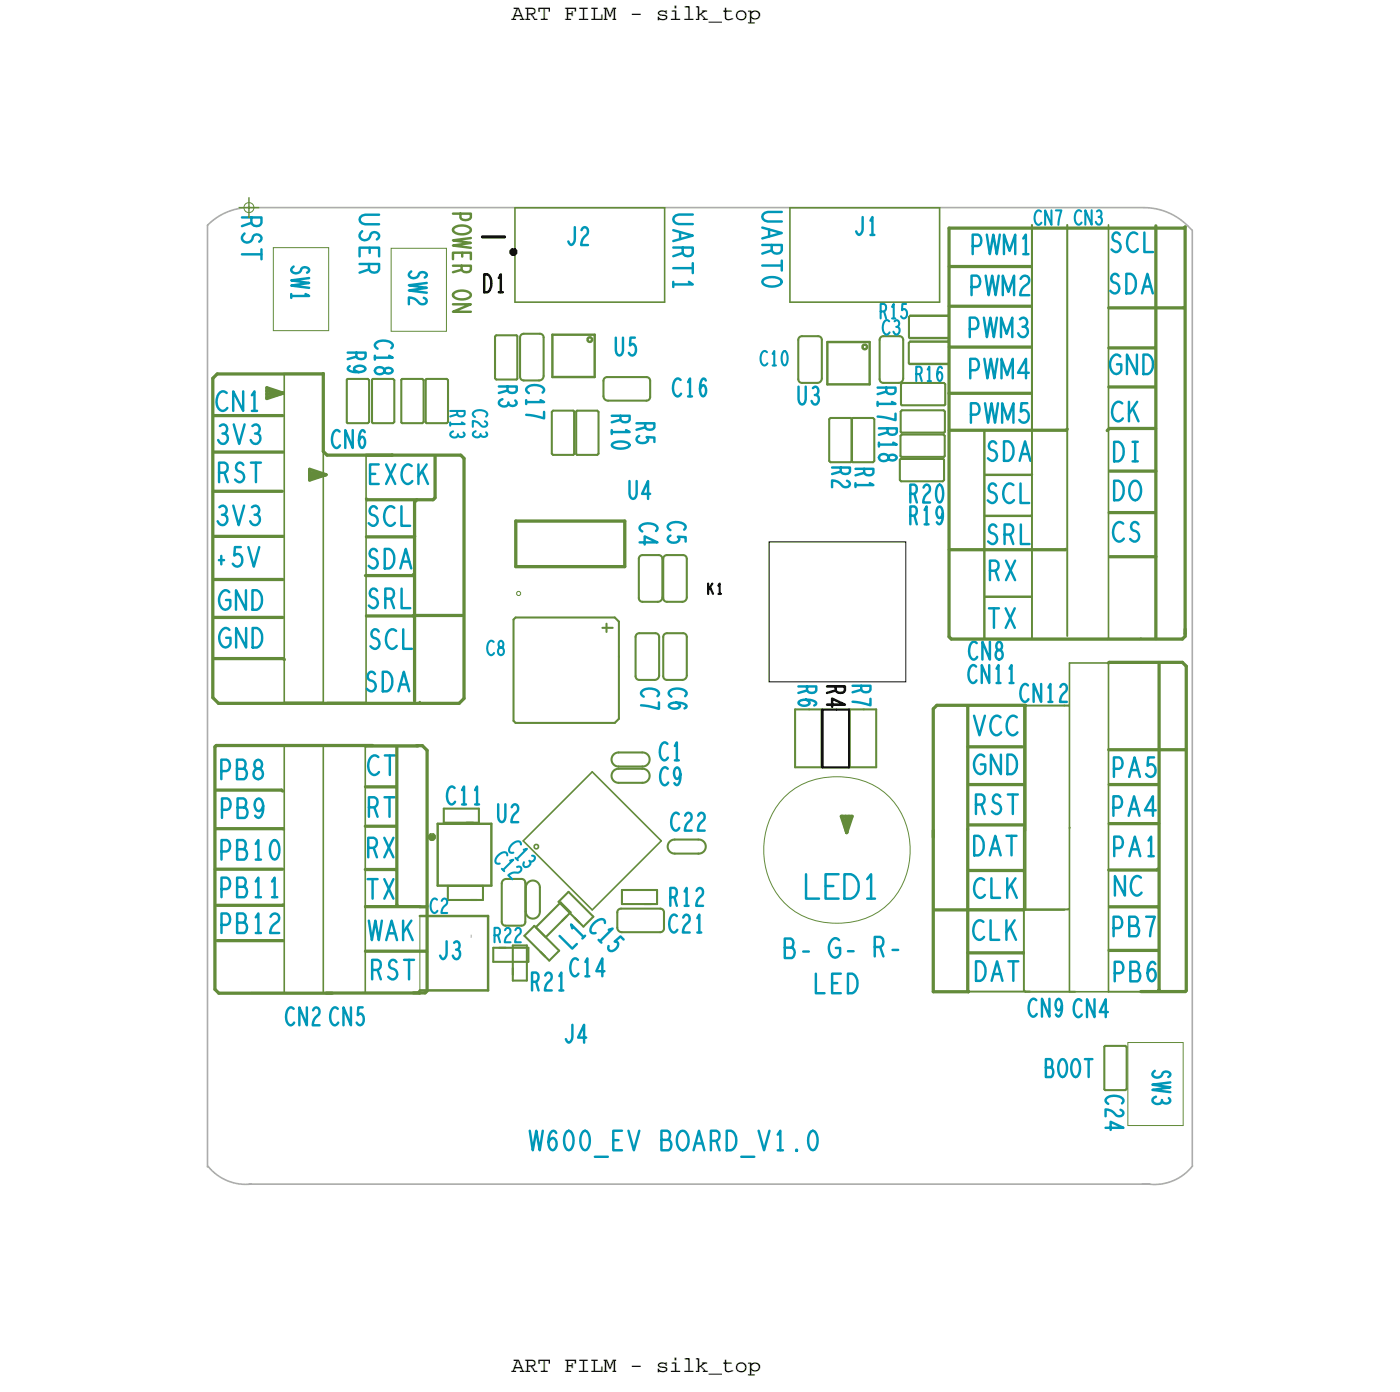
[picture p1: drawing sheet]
<svg xmlns="http://www.w3.org/2000/svg" width="86mm" height="86mm" viewBox="0 0 86 86" stroke-linecap="round" stroke-linejoin="round" font-family="sans-serif">
<!-- layer: Board Outline -->
<g fill="none" stroke="#acacac" stroke-width=".1">
<path d="M12.8 13.8h.1M12.8 13.8v57.9zM15.3 12.8h55zM15.4 12.7a3.7 3.7 0 0 0-2.6 1.1M70.3 12.8a3.8 3.8 0 0 1 2.7 1.1M73 13.9l.3 .3zM73.3 14.2v57.5zM12.7 71.7h.1M12.8 71.6a2.98 2.98 0 0 0 2.7 1.2M15.3 72.8h55zM70.2 72.8h.4zM70.3 72.8h.4z"/>
<path d="M73.3 71.6a2.98 2.98 0 0 1-2.7 1.2"/>
</g>
<path d="M29 57.4v.2z" fill="none" stroke="#acacac" stroke-width=".06"/>
<!-- layer: Components -->
<g fill="none" stroke="#638b3a" stroke-width=".15">
<path d="M33.9 20.6h2.6zM33.9 20.6v2.6zM34 23.2h2.6zM36.1 20.8l.1-.1 .2 .1v.1l-.2 .1-.1-.1zM36.6 20.6v2.6zM50.9 23.6h2.5zM50.9 21h2.5zM50.9 21v2.6zM53 21.2h.1h.2v.2l-.2 .1-.1-.1zM53.4 21v2.6zM25.8 56.3h4.2zM26.9 50.6h3.3z"/>
<path d="M26.9 54.4h3.3zM26.9 50.6v3.8zM30 56.3v4.6zM30.2 50.6v3.8zM25.8 60.9h4.2z"/>
</g>
<g fill="none" stroke="#638b3a" stroke-width=".2">
<path d="M16.4 24.5l1-.3zM16.4 24l1 .2zM16.4 24.2h1zM16.4 24.4l1-.2zM16.4 23.8l1 .4zM16.4 23.8v.7zM19 29l1 .2zM19 29.2h1zM19 29.5l1-.3zM19 29.4l1-.2zM19 28.8l1 .4zM19 28.8v.7z"/>
<path d="M31.7 34.8h6.7zM31.7 32v2.8zM31.7 32h6.7zM38.4 32v2.8zM51.7 50.2h.7zM51.7 50.2l.3 1zM51.8 50.2l.2 1zM52 50.2v1zM52.2 50.2l-.2 1zM52.4 50.2l-.4 1z"/>
</g>
<path d="M16.8 15.2h3.4v5.1h-3.4zM24 15.3h3.4v5.1h-3.4zM31.8 36.4l.1-.1 .1 .1v.1l-.1 .1-.1-.1zM25.8 56.3h4.2v4.6h-4.2zM48.4 48.8a4.6 4.6 0 0 1 7.2 1.6 4.5 4.5 0 0 1-.7 4.8 4.5 4.5 0 0 1-4.7 1.4 4.6 4.6 0 0 1-2.4-7.1zM69.3 64.1h3.4v5.1h-3.4z" fill="none" stroke="#638b3a" stroke-width=".06"/>
<path d="M26.4 51.4l.2-.1 .1 .1v.1l-.1 .1-.2-.1z" fill="none" stroke="#638b3a" stroke-width=".25"/>
<g fill="none" stroke="#638b3a" stroke-width=".1">
<path d="M31.6 12.8h9.3zM31.7 18.6h9.2zM31.7 12.8v5.8zM40.9 12.8v5.8zM48.5 12.8h9.3zM48.6 18.6h9.2zM48.6 12.8v5.8zM57.8 12.8v5.8zM68.1 13.8v25.4zM17.5 23v20.2zM17.5 23h2.4zM19.9 23v20.2z"/>
<path d="M20.1 28h2.4zM22.5 28v15.2zM17.5 45.8h2.4zM17.5 45.8v15.2zM17.5 43.2h2.4zM19.9 45.8v15.2zM20.1 45.8h2.3zM20.1 43.2h2.4zM22.5 45.8v15.2zM32.2 51.7l4.2-4.3zM32.2 51.7l4.2 4.2zM32.8 52l.2-.1 .1 .1v.1l-.1 .1-.2-.1z"/>
<path d="M36.4 47.4l4.2 4.3zM40.6 51.7l-4.2 4.2zM65.7 40.7v20.2zM65.7 40.7h2.4zM68.1 40.7v20.2zM17.5 61h2.4zM20.1 61h2.4zM65.7 60.9h2.4z"/>
</g>
<g fill="none" stroke="#638b3a" stroke-width=".13">
<path d="M55.9 19.5v1.2zM55.9 19.4v.1zM65.6 13.8v12.6zM21.3 25.9l.1 .1zM21.3 23.3h.1zM21.3 23.3v2.6zM21.4 23.3h1.2zM21.4 26h1.2zM22.6 26l.1-.1zM22.6 23.3l.1 .1zM22.7 23.4v2.5zM22.9 25.9v.1z"/>
<path d="M22.9 23.3h.1M22.9 23.3v2.6zM22.9 23.3h1.3zM22.9 26h1.3zM24.2 26v-.1zM24.2 23.3v.1zM24.2 23.4v2.5zM24.7 25.9v.1zM24.7 23.3h.1M24.7 23.3v2.6zM24.7 23.3h1.3zM24.7 26h1.3z"/>
<path d="M26 26v-.1zM26 23.3v.1zM26 23.4v2.5zM26.2 23.3h.1M26.2 23.3v2.6zM26.2 25.9v.1zM26.2 23.3h1.3zM26.2 26h1.3zM27.5 23.3v.1zM27.5 23.4v2.5zM30.4 23.2l.1 .1zM30.4 20.7v2.5z"/>
<path d="M30.5 20.6h1.2zM30.5 20.6l-.1 .1zM31.6 38.1v6.2zM31.7 37.9h6.1zM31.7 37.9l-.1 .2zM31.7 20.6l.1 .1zM31.8 20.7v2.6zM32 20.7v2.4zM32 23.1v.2l.2 .1M32.2 20.5h1zM32.2 20.5l-.2 .1v.1M33.2 20.5l.1 .1 .1 .1"/>
<path d="M33.4 23.1l-.1 .2-.2 .1M33.4 20.7v2.4zM33.9 27.9h.1zM33.9 25.3v2.6zM34 25.2h1.2zM34 27.9h1.2zM34 25.2l-.1 .1zM35.2 25.2l.1 .1zM35.3 27.9h-.1zM35.3 25.3v2.6zM35.4 27.9l.1 .1zM35.4 25.3l.1-.1z"/>
<path d="M35.4 25.3v2.6zM35.5 25.2h1.2zM35.5 28h1.2zM36.7 28l.1-.1zM36.7 25.2l.1 .1zM36.8 25.3v2.6zM37 38.6h.7zM37.1 23.4v.9zM37.1 24.3l.1 .2 .2 .1M37.3 38.3v.5zM37.3 23.2h2.4zM37.3 23.2h-.1l-.1 .2"/>
<path d="M37.4 24.6h2.3zM37.8 37.9l.2 .3zM38 38.2v2.2zM39.1 39.1v2.4zM39.3 34.3v2.4zM39.3 36.7v.2l.2 .1M39.3 38.9h1zM39.3 38.9l-.2 .1v.1M39.5 34.1h1zM39.5 34.1l-.2 .1v.1M39.5 37h.9zM39.7 23.2h.2l.1 .2"/>
<path d="M40 23.4v1zM40 24.4l-.1 .2h-.2M40.3 38.9l.1 .1 .1 .1M40.5 34.1l.1 .1 .1 .1M40.5 39.1v2.4zM40.7 34.3v2.4zM40.7 36.7l-.1 .2-.2 .1M40.8 39.1v2.4zM40.8 34.3v2.4zM40.8 36.7v.2l.2 .1M41 38.9h1zM41 34.1h1z"/>
<path d="M41 38.9l-.2 .1v.1M41 34.1l-.2 .1v.1M41 37h.9zM42 38.9l.1 .1 .1 .1M42 34.1l.1 .1 .1 .1M42.2 36.7l-.1 .2-.2 .1M42.2 39.1v2.4zM42.2 34.3v2.4zM49.1 20.9v2.4zM49.1 23.3v.2h.2M49.3 20.7h1zM49.3 20.7h-.2v.2"/>
<path d="M49.3 23.5h.9zM50.3 20.7h.1l.1 .2M50.5 20.9v2.3zM50.5 23.2l-.1 .2-.2 .1M51 25.8v2.5zM51 25.7h1.3zM51 25.7v.1zM52.3 25.7h.1M52.3 25.7v2.6zM52.4 25.7h.1M52.4 25.7v2.6zM52.4 25.7h1.3z"/>
<path d="M53.7 25.7v.1zM53.7 25.8v2.5zM54.1 20.9v2.4zM54.1 23.3v.2h.2M54.3 20.7h1zM54.3 23.5h.9zM55.3 20.7h.1l.1 .2M55.3 28.3l.1-.1zM55.3 29.5l.1 .1zM55.3 28.3v1.2zM55.3 28l.1 .1zM55.3 26.8v1.2z"/>
<path d="M55.4 26.5v.1zM55.4 25.3v1.2zM55.4 28.2h2.6zM55.4 24.9h.1M55.4 23.6v1.3zM55.4 29.6h2.5zM55.4 28.1h2.6zM55.4 26.6h2.6zM55.4 26.7h2.6zM55.4 26.7l-.1 .1zM55.4 24.9h2.6zM55.4 25.2v.1z"/>
<path d="M55.4 25.2h2.6zM55.5 23.5h2.5zM55.5 23.5l-.1 .1zM55.5 20.9v2.3zM55.5 23.2l-.1 .2-.2 .1M55.9 22.3v.1zM55.9 21.1v1.2zM55.9 20.7v.1zM55.9 21v.1zM57.9 29.6l.1-.1zM58 28.2v.1zM58 26.7l.1 .1z"/>
<path d="M58 25.2l.1 .1zM58 23.5l.1 .1zM58 28.3v1.2zM58.1 28l-.1 .1zM58.1 26.8v1.2zM58.1 26.5l-.1 .1zM58.1 25.3v1.2zM58.1 24.9h-.1zM58.1 23.6v1.3zM27.3 50.5h1.8zM27.3 49.7h2.1zM27.3 49.7v.8z"/>
<path d="M27.5 55.3h1.8zM27.5 54.4h2.2zM27.5 54.4v.9zM28.7 50.5h.7zM28.9 55.3h.8zM29.4 49.7v.8zM29.7 54.4v.9zM30.3 59.1h2.2zM30.3 58.2h.8zM30.3 58.2v.9zM30.7 58.2h1.8zM30.8 54.3v2.3z"/>
<path d="M30.8 56.6l.1 .2 .2 .1M31.1 56.9h1zM31.1 54h1zM31.1 54l-.2 .1-.1 .2M31.5 59.5v.8zM31.5 58.1h.9zM31.5 58.1v1.8zM31.6 44.3l.1 .1zM31.7 44.4h6.1zM32.1 54l.1 .1 .1 .1M32.2 57.5l1.3 1.3zM32.2 57.5l.6-.6z"/>
<path d="M32.3 56.6l-.1 .2-.1 .1M32.3 54.2v2.4zM32.3 54.5l.1-.3 .4-.1 .3 .1 .1 .3M32.3 54.5v1.5zM32.3 56l.1 .3 .3 .1 .4-.1 .1-.3M32.4 58.1v2.2zM32.5 58.2v.9zM32.8 56.9l1.6 1.5zM32.9 57l1.6-1.6zM32.9 57l.6 .6zM33.2 54.5v1.5zM33.2 58.5l.6 .5z"/>
<path d="M34.3 55.4l1.3 1.3zM34.3 55.4l.6-.6zM34.4 58.4l-.6 .6zM34.5 55.4l.6 .7zM34.8 56.3l-1.3 1.3zM34.9 54.8l1.6 1.5zM35.1 56.1l-.6 .5zM35.3 56.4l.6 .5zM37.8 44.4l.2-.2zM37.9 56.1v.9zM37.9 57l.1 .2 .2 .1M38 47.2h1.5z"/>
<path d="M38 48.1h1.5zM38 46.2h1.5zM38 47.1h1.5zM38 47.2l-.3 .2-.1 .3 .1 .3 .3 .1M38 46.2l-.3 .2-.1 .3 .1 .3 .3 .1M38 40.4v3.8zM38.2 55.8h2.4zM38.2 55.8l-.2 .1-.1 .2M38.2 57.3h2.4zM38.2 55.5h1.8zM38.2 54.7h2.2zM38.2 54.7v.8z"/>
<path d="M39.1 41.5v.2l.2 .1M39.3 41.8h.9zM39.5 47.2l.3 .1 .1 .4-.1 .3-.3 .1M39.5 46.2l.3 .1 .1 .4-.1 .3-.3 .1M39.6 55.5h.8zM40.4 54.7v.8zM40.5 41.5l-.1 .2-.2 .1M40.6 55.8l.1 .1 .1 .2M40.8 41.5v.2l.2 .1M40.8 57l-.1 .2-.1 .1M40.8 56.1v.9zM41 41.8h.9z"/>
<path d="M41.5 51.6h1.4zM41.5 52.4h1.4zM41.5 51.6l-.3 .1-.2 .3 .2 .3 .3 .1M42.2 41.5l-.1 .2-.2 .1M42.9 51.6l.3 .1 .2 .3-.2 .3-.3 .1M48.9 43.6h.8zM48.9 43.6v3.5zM48.9 47.1h1.6zM49.7 43.6h.8zM50.5 43.6v3.5zM52.2 47.1h1.7zM52.2 43.6h.9z"/>
<path d="M52.2 43.6v3.5zM53.1 43.6h.8zM53.9 43.6v3.5zM63 55.9h2.4zM63 43.4v12.5zM63 43.4h2.4zM31.5 60.3h.9zM67.9 64.3h.1M67.9 64.3v2.6zM67.9 64.3h1.3zM67.9 67h1.3zM69.2 67v-.1z"/>
<path d="M69.2 64.3h.1M69.2 64.3v2.6z"/>
</g>
<path d="M50.6 43.6h.8zM50.6 43.6v3.6zM50.6 47.2h1.6zM51.4 43.6h.8zM52.2 43.6v3.6z" fill="none" stroke="#000" stroke-width=".13"/>
<path d="M47.3 33.3h8.4v8.6h-8.4z" fill="none" stroke="#000" stroke-width=".06"/>
<path d="M31.4 15.4h.2h.1v.1l-.1 .1-.2-.1z" fill="none" stroke="#000" stroke-width=".25"/>
<path d="M29.7 14.6h1.3z" fill="none" stroke="#000" stroke-width=".2"/>
<!-- layer: Text -->
<g fill="none" stroke="#0097b7" stroke-width=".15">
<path d="M14.9 15.6h1.2M16.1 15.3v.6M17.9 18.1v.2M18.8 18.1l.2 .1h-1.1M22.1 16.2h1.2v.4a.34 .34 0 0 1-.3 .2 .34 .34 0 0 1-.3-.2v-.4M22.7 16.6l-.6 .2M26 18.3a.23 .23 0 0 1 .2 .4 .23 .23 0 0 1-.4-.1 .76 .76 0 0 0-.7-.3v.4M35.3 14v.8l-.2 .3-.2-.3M35.7 14.1a.23 .23 0 0 1 .4-.1 .23 .23 0 0 1 0 .4 .76 .76 0 0 0-.4 .7h.4M41.4 17.3v.3M42.3 17.3l.3 .2h-1.2M42.6 16.2v.6"/>
<path d="M46.9 17.2a.83 .83 0 0 1 1.1 .1 .76 .76 0 0 1-1.2 0zM48 16v.6M62.7 19.6a.28 .28 0 0 1 .4 .1 .28 .28 0 0 1-.1 .4M62.7 17.1a.28 .28 0 0 1 .4-.1 .28 .28 0 0 1 .1 .4 .8 .8 0 0 0-.5 .7h.6M62.9 14.7l.1-.3v1.2M62.9 15.6h.3M70.2 18l.3-1.2 .4 1.2M70.3 17.6h.4M70.3 14.3v1.2h.6M15.3 33.6l.3 1.2 .3-1.2M15.4 28.4h.6M15.5 24.3l.1-.3v1.2"/>
<path d="M15.5 25.2h.3M15.5 31.2a.28 .28 0 0 1 .4 0 .28 .28 0 0 1-.1 .4M15.5 26.2a.28 .28 0 0 1 .4 0 .28 .28 0 0 1-.1 .4M15.5 36.3a.62 .62 0 0 1 .6 .3 .62 .62 0 0 1-.1 .7l-.2 .2h-.3zM15.5 38.6a.62 .62 0 0 1 .6 .4 .62 .62 0 0 1-.1 .6l-.2 .2h-.3zM15.6 31.6a.31 .31 0 0 1 .4 .3 .31 .31 0 0 1-.3 .3 .31 .31 0 0 1-.3-.2M15.7 26.6a.31 .31 0 0 1 .3 .3 .31 .31 0 0 1-.2 .3 .31 .31 0 0 1-.4-.2M15.7 28.4v1.2M21.5 22.5l-.1 .1a.81 .81 0 0 0 1.1 .1 .42 .42 0 0 0-.7 0l.2 .2M22.4 26.6l-.1-.2a.78 .78 0 0 0 0 1.1 .43 .43 0 0 0 0-.7l-.2 .3M23.1 22.6h.2a.3 .3 0 0 1 .4 .3h.1a.23 .23 0 0 0 .2 0 .23 .23 0 0 0 .1-.2l-.2-.1-.2 .1a.3 .3 0 0 1-.3 .3 .3 .3 0 0 1-.3-.3zM24.6 34.9l.3-1.2 .4 1.2"/>
<path d="M24.7 31.1v1.2h.5M24.7 36.2v1.2h.5M24.7 34.5h.5M24.8 38.7v1.2h.5M25.7 28.5v1.2M25.9 28.9l.4 .8M26.2 28.5l-.5 .8M30.9 24.5l-.1 .1a.27 .27 0 0 0 .1 .4 .27 .27 0 0 0 .3-.3M31.7 24.6a.24 .24 0 0 1-.1 .3 .24 .24 0 0 1-.4-.1M33.4 25.3v.4l-1.1-.2M37.6 27.3a.88 .88 0 0 1 1.1 0 .8 .8 0 0 1-1.1 0zM37.8 20.7v.8l.1 .2 .2 .1 .2-.1v-.2v-.8"/>
<path d="M38.7 29.6v.7v.2l.2 .2 .2-.2v-.2v-.7M39 20.7h-.3v.5l.1-.1a.34 .34 0 0 1 .3 .4 .34 .34 0 0 1-.3 .3l-.1-.1M39.3 26.8h-.1a.2 .2 0 0 0 0 .4h.3h.2l.1-.2-.1-.1h.5v.3M39.3 33.3h1.1l-.8-.3v.5M40 30.3h-.5l.3-.7v1.1M40.3 32.6l.1-.1a.62 .62 0 0 0-1.1 0l.2 .2M41.2 32.9l-.1 .1a.19 .19 0 0 0 0 .3h.3h.3l.1-.2-.1-.1h.4v.3M42 32.5l.1-.1a.62 .62 0 0 0-1.1 0l.2 .2M43.4 23.4l-.1-.1a.78 .78 0 0 0-.1 1.1 .43 .43 0 0 0 0-.7l-.2 .2M49.1 23.8v.7v.2l.2 .2 .2-.2v-.2v-.7M50 23.8a.24 .24 0 0 1 .3 .1 .24 .24 0 0 1-.1 .4M50.1 24.3a.27 .27 0 0 1 .2 .3 .27 .27 0 0 1-.4 .2v-.2"/>
<path d="M52.1 29.5a.23 .23 0 0 1 .1 .4 .23 .23 0 0 1-.4 0 .76 .76 0 0 0-.7-.4v.4M54.1 28l.2-.1a.3 .3 0 0 1 .3 .3l.1 .1a.23 .23 0 0 0 .3 0 .23 .23 0 0 0 .1-.3l-.2-.1-.3 .1a.3 .3 0 0 1-.2 .3 .3 .3 0 0 1-.4-.3zM55 25.4v.4l-1.1-.2M57.7 29.8h.1a.8 .8 0 0 1 0 1.1 .84 .84 0 0 1-.1-1.1zM58 31.5l-.2 .3a.42 .42 0 0 1 0-.7 .8 .8 0 0 1-.1 1.1l-.1-.1M61.3 39.5l-.1 .2 .1 .2a.3 .3 0 0 1 .3 .3 .3 .3 0 0 1-.3 .3 .33 .33 0 0 1-.1-.4 .33 .33 0 0 1 .3-.2l.1-.1a.23 .23 0 0 0 0-.2 .23 .23 0 0 0-.3-.1zM61.8 37.4l.6 1.2M61.8 34.4l.6 1.2M62.4 37.4l-.6 1.2M62.4 34.4l-.6 1.2M62.7 28.3l.3-1.2 .3 1.2M62.7 29.7v1.2h.6"/>
<path d="M62.7 32.2v1.2h.6M62.8 27.9h.4M62.8 20.1a.31 .31 0 0 1 .4 .2 .31 .31 0 0 1-.3 .4 .31 .31 0 0 1-.3-.2M63.1 24.8h-.3l-.1 .5a.36 .36 0 0 1 .6 .3 .36 .36 0 0 1-.5 .4l-.2-.2M63.2 22.9h-.6l.5-.9v1.2M68.5 29.5a.62 .62 0 0 1 .6 .4 .62 .62 0 0 1-.2 .7l-.2 .1h-.2zM69 32.2v-.1a.53 .53 0 0 0-.6 .3 .53 .53 0 0 0 0 .5 .34 .34 0 0 0 .3 .4 .34 .34 0 0 0 .4-.2M69.6 29.6a.31 .31 0 0 1 .3 0 .31 .31 0 0 1 .2 .3 .55 .55 0 0 1-.4 .8 .81 .81 0 0 1-.1-1.1zM69.6 28.3h.3M69.6 27.1h.3M69.6 25.1l.4 .8M69.9 24.7l-.5 .7"/>
<path d="M70 32.2a.23 .23 0 0 0-.3-.1 .23 .23 0 0 0-.2 .1l.1 .3v.1a.33 .33 0 0 1 .4 .4 .33 .33 0 0 1-.5 .1M70.3 21.8a.62 .62 0 0 1 .6 .4 .62 .62 0 0 1-.2 .6l-.2 .2h-.2zM15.8 46.7a.28 .28 0 0 0-.2 .3 .28 .28 0 0 0 .3 .2 .32 .32 0 0 1 .2 .5 .32 .32 0 0 1-.5 0 .32 .32 0 0 1 .2-.5 .27 .27 0 0 0 .3-.2 .27 .27 0 0 0-.3-.3zM16.2 49.5l-.3 .3a.38 .38 0 0 1-.3-.4 .38 .38 0 0 1 .4-.3 .83 .83 0 0 1-.1 1.2l-.2-.2M16.6 56.3a.28 .28 0 0 1 .4-.1 .28 .28 0 0 1 .1 .4 .8 .8 0 0 0-.5 .7h.6M16.7 54.2l.2-.3v1.2M16.7 55.1h.3M16.8 51.7a.41 .41 0 0 1 .4 .5v.2a.3 .3 0 0 1-.3 .4 .3 .3 0 0 1-.3-.4v-.4zM23.6 51.5l.6 1.2M23.6 54l.6 1.2M23.6 49h.6M23.7 46.4h.6"/>
<path d="M24.2 51.5l-.6 1.2M24.2 54l-.6 1.2M24.5 42.5l.3-1.2 .4 1.2M24.6 42.1h.4M24.8 59h.6M25 57l.4 .8M25.1 59v1.2M25.3 56.6l-.5 .7M27.5 57.8l-.1 .9-.2 .2-.1-.2M27.9 57.9a.24 .24 0 0 1 .4 .1 .24 .24 0 0 1-.2 .3M28 58.3a.27 .27 0 0 1 .3 .4 .27 .27 0 0 1-.4 .1l-.1-.1M29.2 49.4h.2"/>
<path d="M29.2 48.5l.1-.2v1.1M30.6 49.4v.8l.1 .2 .1 .1 .2-.1 .1-.2v-.8M31.4 49.6a.23 .23 0 0 1 .4-.1 .23 .23 0 0 1 0 .4 .76 .76 0 0 0-.4 .6h.5M34.4 60l.1-.2v1.1M35.2 57l-.1-.2 .8 .8M37.1 59.7h-.5l.4-.8v1.1M38.3 57.7l-.2-.2-.3 .4h.1a.34 .34 0 0 1-.1 .4 .34 .34 0 0 1-.4 0v-.2M40.4 42.8l.1-.2a.62 .62 0 0 0-1.1 0l.2 .2M40.5 43.2v.4l-1.1-.3M41 47.2l-.1-.1a.62 .62 0 0 0 0 1.1l.2-.1M41.6 43.2l.2 .1a.35 .35 0 0 1-.3 .3 .35 .35 0 0 1-.4-.2 .8 .8 0 0 1 1.1 0l-.1 .1M41.8 47.6l-.2 .3a.42 .42 0 0 1 0-.8 .8 .8 0 0 1 0 1.1l-.1-.1"/>
<path d="M42.1 42.8l.1-.2a.62 .62 0 0 0-1.1 0l.2 .2M42.8 54.7a.23 .23 0 0 1 .4-.1 .23 .23 0 0 1 0 .4 .76 .76 0 0 0-.4 .7h.4M42.9 57.3h.2M42.9 56.4l.1-.2v1.1M42.9 50.1a.23 .23 0 0 1 .4-.1 .23 .23 0 0 1 0 .4 .76 .76 0 0 0-.4 .6h.4M48.2 58.2h.4a.37 .37 0 0 1 .1 .7h-.5v-1.2h.4a.34 .34 0 0 1 0 .5M49.4 58.5h.3M49.5 43l.2 .1a.35 .35 0 0 1-.3 .3 .35 .35 0 0 1-.3-.2 .8 .8 0 0 1 1.1 0l-.2 .1M51.6 57.8a.39 .39 0 0 0-.5-.1 .39 .39 0 0 0-.2 .5 .43 .43 0 0 0 .1 .5 .43 .43 0 0 0 .6 0v-.5h-.2M52.1 59.8a.62 .62 0 0 1 .6 .4 .62 .62 0 0 1-.1 .7l-.2 .1h-.3zM52.1 58.4h.4M53.3 55.2h.5"/>
<path d="M53.3 54l.2-.3v1.5M53.5 42.9v.4l-1.1-.2M54.9 58.4h.3M61.9 51.4h.6M61.9 46.4a.62 .62 0 0 1 .6 .3 .62 .62 0 0 1-.1 .7l-.2 .2h-.3zM61.9 48.8h.7M62 59.1h.6M62.1 42h.2M62.1 41.1l.1-.2v1.1M62.1 56.9l.3 .8M62.1 54.4l.4 .8M62.2 51.4v1.2"/>
<path d="M62.3 48.8v1.2M62.3 59.1v1.2M62.4 56.5l-.5 .8M62.4 54l-.5 .7M62.5 44.1l-.1-.1a.53 .53 0 0 0-.5 .3 .53 .53 0 0 0 0 .5 .34 .34 0 0 0 .2 .4 .34 .34 0 0 0 .4-.2M65.2 42.2a.23 .23 0 0 1 .3-.1 .23 .23 0 0 1 0 .4 .76 .76 0 0 0-.4 .6h.5M69.1 53.8v1.2l-.6-1.2v1.2M70.1 53.9h-.1a.53 .53 0 0 0-.5 .2 .53 .53 0 0 0 0 .6 .34 .34 0 0 0 .3 .3 .34 .34 0 0 0 .4-.2M70.4 56.3h.6l-.3 1.2M70.6 51.6l.2-.2v1.2M70.6 52.6h.3M70.9 46.5h-.3l-.1 .6a.36 .36 0 0 1 .6 .2 .36 .36 0 0 1-.5 .4l-.2-.1"/>
<path d="M71 59.2l-.2-.1a.75 .75 0 0 0 0 1.2 .43 .43 0 0 0 .2-.4 .43 .43 0 0 0-.2-.4l-.3 .3M71 49.8h-.6l.5-.9v1.2M19.2 62.1a.23 .23 0 0 1 .4-.1 .23 .23 0 0 1 0 .3 .76 .76 0 0 0-.4 .7h.4M22.3 61.9h-.3v.5l.1-.1a.34 .34 0 0 1 .3 .4 .34 .34 0 0 1-.4 .3l-.1-.2M34.4 60.9h.2M35.2 63v.8l-.2 .3-.2-.3M36 63.8h-.5l.4-.8v1.1M44.7 69.5a.62 .62 0 0 1 .6 .4 .62 .62 0 0 1-.2 .6l-.2 .2h-.2zM45.6 71.1h.8M46.6 69.5l.4 1.2 .3-1.2M47.8 69.7l.2-.2v1.2M47.8 70.7h.3"/>
<path d="M48.9 70.7h.1zM49.9 69.5a.41 .41 0 0 1 .4 .6l-.1 .2a.3 .3 0 0 1-.2 .4 .3 .3 0 0 1-.3-.4v-.4zM65.3 61.8l-.2 .3a.42 .42 0 0 1 0-.7 .8 .8 0 0 1-.1 1.1l-.1-.2M66.7 65.1h.4M66.9 65.1v1.1M68 69.3h1l-.7-.4v.5M68.1 62.2h-.5l.4-.8v1.1M71.1 67.4h-.2a.27 .27 0 0 0 .2 .4 .27 .27 0 0 0 .3-.2M71.8 67.5a.24 .24 0 0 1-.1 .3 .24 .24 0 0 1-.3-.1"/>
</g>
<g fill="none" stroke="#0097b7" stroke-width=".13">
<path d="M55 19.7a.19 .19 0 0 1 .3 .1 .19 .19 0 0 1-.1 .3M55.7 18.7h-.2l-.1 .4 .1-.1a.26 .26 0 0 1 .2 .3 .26 .26 0 0 1-.3 .2v-.1M64.9 12.9h.3l-.2 .9M67.4 13a.19 .19 0 0 1 .3 .1 .19 .19 0 0 1-.1 .2M67.5 13.3a.22 .22 0 0 1 .2 .3 .22 .22 0 0 1-.3 .1l-.1-.1M27.8 26.5a.22 .22 0 0 0-.1 .3 .22 .22 0 0 0 .3 .1 .22 .22 0 0 0 .1-.2M28.5 26.6a.19 .19 0 0 1-.1 .3 .19 .19 0 0 1-.3-.2M29.2 26.5a.22 .22 0 0 0-.1 .3 .22 .22 0 0 0 .3 .1 .22 .22 0 0 0 .1-.2M29.9 26.6a.19 .19 0 0 1-.1 .2 .19 .19 0 0 1-.3-.1M30.3 39.4a.38 .38 0 0 0-.4 .2 .38 .38 0 0 0 .1 .4 .21 .21 0 0 0 .1 .2 .21 .21 0 0 0 .3-.1M30.7 39.4l-.1 .2 .1 .2a.23 .23 0 0 1 .3 .2 .23 .23 0 0 1-.4 .1l.1-.3a.22 .22 0 0 0 .2-.2 .22 .22 0 0 0-.2-.2zM48.2 21.6a.44 .44 0 0 1 .2 .7l-.1 .1a.44 .44 0 0 1-.2-.6z"/>
<path d="M55.1 20.1a.22 .22 0 0 1 .2 .3 .22 .22 0 0 1-.3 .1l-.1-.1M57.9 22.6l-.1-.1a.61 .61 0 0 0 0 .9 .29 .29 0 0 0 .1-.3 .29 .29 0 0 0-.2-.2l-.1 .1M27.1 55.4a.19 .19 0 0 1 .3-.1 .19 .19 0 0 1 0 .3l-.2 .2-.1 .3h.4M31.7 57.2a.19 .19 0 0 1 .3-.1 .19 .19 0 0 1 0 .3l-.3 .2v.3h.3M31.8 53.3a.19 .19 0 0 1 .3 .1 .19 .19 0 0 1-.3 .2h-.3l-.3 .2 .3 .2M32.5 52.9a.22 .22 0 0 1 0 .3 .22 .22 0 0 1-.3-.1v-.1M32.7 52.6a.19 .19 0 0 1 .2 .2 .19 .19 0 0 1-.3 .1"/>
</g>
<path d="M50.8 43.3h1.1l-.8-.4v.5" fill="none" stroke="#000" stroke-width=".15"/>
<path d="M44.2 36.5h.1" fill="none" stroke="#000" stroke-width=".13"/>
<path d="M27.8 18.7h1.1l-1.1 .5h1.1M27.9 18a.74 .74 0 0 1 1 .1 .69 .69 0 0 1-1.1 0z" fill="none" stroke="#638b3a" stroke-width=".15"/>
<!-- layer: Drawing Origin -->
<path d="M15.1 12.5h.2h.2l.1 .3-.1 .2-.2 .1-.2-.1-.1-.2z" fill="none" stroke="#638b3a" stroke-width=".06"/>
<path d="M14.7 12.8h1.2M15.3 12.1v1.3" fill="none" stroke="#638b3a" stroke-width=".09"/>
<!-- layer: All Others -->
<g fill="none" stroke="#638b3a" stroke-width=".2">
<path d="M58.3 14h14.5zM58.3 14v25.1zM58.3 18.8h5.1zM58.3 16.4h5.1zM68.1 18.9h4.6zM71 13.9v25.3zM72.7 18.9h.1M72.8 13.9v.1zM72.8 13.9v25zM13.1 23.2l.2-.2zM13.1 23.2v19.7zM13.1 30.2h4.3z"/>
<path d="M13.1 25.5h4.3zM13.2 35.6h4.2zM13.2 37.9h4.2zM13.2 27.8h4.2zM13.2 33h4.2zM13.3 23h6.5zM19.8 23h.1M19.9 27.7l.2 .3zM19.9 23v4.7zM20.1 28h4zM22.5 35.4h2.8zM22.5 28h5.8z"/>
<path d="M22.5 30.7h.1zM22.5 33h3zM22.5 37.8h2.9zM22.6 30.7h3zM24.1 28h.1M25.4 37.8h.1M25.4 37.8h3.1zM25.4 35.3v.1zM25.5 33h.1M25.5 30.8v12.3zM25.6 30.7h1zM25.6 30.7l-.1 .1z"/>
<path d="M26.7 30.6l-.1 .1zM26.7 28v2.6zM28.3 28l.2 .2zM28.5 28.2v14.7zM58.3 24.2h5.1zM58.3 39.1l.2 .2zM58.3 21.3h5.1zM58.3 26.4h7.2zM58.3 33.8h7.2zM58.5 39.3h14.2zM65.5 33.8h.1M65.5 26.4h.1z"/>
<path d="M68.1 26.5l.1-.2zM68.2 23.8h2.8zM68.2 21.4h2.8zM68.2 31.5h2.8zM68.2 26.3h2.8zM68.2 28.9h2.9zM68.2 34.2h2.9zM71 21.4h.1M71 39.2h.1M72.8 38.7v.2zM72.8 39.1l-.1 .2zM72.8 38.9v.2z"/>
<path d="M13.1 42.9l.3 .3zM13.2 40.5h4.2zM13.2 45.9v14.9zM13.2 53.4h4.2zM13.3 50.9h4.1zM13.3 48.5h4zM13.3 45.8h9.6zM13.3 45.8l-.1 .1zM13.3 55.6h4.1zM13.3 57.8h4.1zM13.4 43.2h14.8zM17.3 48.5l.1 .1z"/>
<path d="M17.4 55.6h.1M17.4 50.9h.1M17.4 40.5h.1zM22.5 45.8h.1M22.5 50.8h1.8zM22.5 53.4h1.8zM22.5 48.3h1.8zM22.5 58.4h3.7zM22.5 55.7h3.3zM22.5 45.8h3.2zM22.5 55.7h.1M24.3 53.4h.1"/>
<path d="M24.3 48.3h.1M24.4 55.6h.1M24.4 45.9v9.7zM25.6 45.8h.4zM25.8 55.7h.4zM26 45.8l.3 .3zM26.2 58.4h.1M26.3 46.1v14.8zM28.5 42.9l-.3 .3zM57.4 43.6v7.8zM57.4 51v9.9zM57.4 55.9h5.5z"/>
<path d="M57.6 43.3l-.2 .3zM57.6 43.3h5.4zM59.5 43.4h.1M59.5 58.5h3.4zM59.5 50.9v10zM59.5 43.4v7.5zM59.5 45.9h3.3zM59.5 53.5h3.4zM59.5 48.2h3.4zM59.5 50.7h3.4zM62.9 53.5h.1M62.9 58.5h.1"/>
<path d="M62.9 55.9h.1M63 43.4v7.6zM68.1 40.7h.1M68.1 46.1h4.7zM68.1 53.5h3zM68.2 58.4h3zM68.2 40.7h4.5zM68.2 48.2h3zM68.2 50.6h3zM68.2 55.7h2.9zM71.1 53.5l.1-.1zM71.1 55.7h.1"/>
<path d="M71.2 58.4h.1M71.2 50.6h.1M71.2 40.7v20.1zM72.7 40.7l.2 .2zM72.9 46.1h.1M72.9 40.9v20zM13.2 60.8l.2 .2zM13.5 61h6.9zM20 61h5.8zM25.4 61h.7zM25.8 61h.1M26.1 61l.1-.1z"/>
<path d="M57.4 60.9h2.1zM59.5 60.9h.1M70.1 60.9h2.8zM71.2 60.8v.1zM72.9 60.9h.1"/>
</g>
<path d="M63.4 13.8v12.6zM65.4 43.4h.3zM65.7 43.4h.1" fill="none" stroke="#638b3a" stroke-width=".13"/>
<g fill="none" stroke="#638b3a" stroke-width=".12">
<path d="M61.2 39.3h.1M61.2 39.3h6.9zM63.4 26.4v12.9zM65.6 26.4v12.7zM68.1 39.3v-.1zM68.1 39.3h2zM70.1 39.2v.1zM15.5 45.8h.1M15.5 45.8h2.2zM22.5 45.8h3.1zM22.5 55.7h3.3zM25.8 43.2v-.1z"/>
<path d="M25.8 55.7h.1M59.5 50.9v10zM59.5 55.9h.1M59.5 55.9h6.2zM62.9 50.9h.1M62.9 50.9v9.9zM65.7 55.8h.1M65.7 50.9h.1M68.1 40.7h2zM15.5 61h.1M15.5 61h2.1zM22.3 61h3.4z"/>
<path d="M25.7 61l.1-.1zM59.5 60.9h.1M59.5 60.9h3.8zM62.9 60.8l.1 .1zM63 60.9h3.1zM68.1 60.9h2zM70.1 60.9h.1"/>
</g>
<g fill="none" stroke="#638b3a" stroke-width=".15">
<path d="M55.9 19.4h2.4zM58.3 19.4h.1M55.9 22.4h2.4zM55.9 20.8h2.4zM55.9 21h2.4zM58.3 21h.1M58.3 20.8h.1M58.3 22.4h.1M60.5 26.5v7.2zM60.5 33.7v5.5zM60.5 31.7h2.9zM60.5 29.2h2.9z"/>
<path d="M60.6 36.7h2.8zM63.4 31.7h.1M63.4 29.2h.1"/>
</g>
<text font-size="1.7" fill="#0097b7" x="49.4" y="55.2">LED1</text>
<g font-size="1.3">
<text x="31.4" y="1.2">ART FILM - silk_top</text>
<text x="31.4" y="84.3">ART FILM - silk_top</text>
</g>
<g font-size="1.3" fill="#0097b7">
<text x="14.9" y="13.2" transform="rotate(90 14.9 13.2)">RST</text>
<text x="22.1" y="13.1" transform="rotate(90 22.1 13.1)">USER</text>
<text x="41.4" y="13.1" transform="rotate(90 41.4 13.1)">UART1</text>
<text x="46.9" y="12.9" transform="rotate(90 46.9 12.9)">UART0</text>
<text x="59.6" y="15.6">PWM1</text>
<text x="68.2" y="15.5">SCL</text>
<text x="59.5" y="20.7">PWM3</text>
<text x="59.5" y="23.2">PWM4</text>
<text x="59.6" y="18.1">PWM2</text>
<text x="68.1" y="18">SDA</text>
<text x="68.2" y="23">GND</text>
<text x="13.3" y="25.2">CN1</text>
<text x="13.3" y="27.3">3V3</text>
<text x="13.3" y="29.6">RST</text>
<text x="22.6" y="29.7">EXCK</text>
<text x="59.5" y="26">PWM5</text>
<text x="60.6" y="28.3">SDA</text>
<text x="68.3" y="25.9">CK</text>
<text x="68.4" y="28.3">DI</text>
<text x="13.2" y="34.8">+5V</text>
<text x="13.3" y="32.3">3V3</text>
<text x="22.6" y="32.3">SCL</text>
<text x="22.6" y="34.9">SDA</text>
<text x="60.6" y="30.9">SCL</text>
<text x="60.7" y="35.6">RX</text>
<text x="13.4" y="37.5">GND</text>
<text x="13.4" y="39.8">GND</text>
<text x="22.6" y="37.4">SRL</text>
<text x="22.7" y="39.9">SCL</text>
<text x="60.7" y="38.6">TX</text>
<text x="13.5" y="47.9">PB8</text>
<text x="22.4" y="42.5">SDA</text>
<text x="22.6" y="47.6">CT</text>
<text x="59.8" y="45.2">VCC</text>
<text x="59.8" y="47.6">GND</text>
<text x="68.3" y="47.7">PA5</text>
<text x="13.5" y="52.8">PB10</text>
<text x="13.5" y="50.3">PB9</text>
<text x="22.5" y="52.7">RX</text>
<text x="22.6" y="50.2">RT</text>
<text x="59.8" y="52.6">DAT</text>
<text x="59.9" y="50">RST</text>
<text x="68.3" y="50.1">PA4</text>
<text x="68.4" y="52.6">PA1</text>
<text x="13.5" y="57.3">PB12</text>
<text x="13.5" y="55.1">PB11</text>
<text x="22.5" y="55.2">TX</text>
<text x="22.7" y="57.8">WAK</text>
<text x="53.6" y="58.8">R-</text>
<text x="59.8" y="57.7">CLK</text>
<text x="59.8" y="55.2">CLK</text>
<text x="68.3" y="57.5">PB7</text>
<text x="22.8" y="60.2">RST</text>
<text x="50" y="61">LED</text>
<text x="59.9" y="60.3">DAT</text>
<text x="68.4" y="60.3">PB6</text>
<text x="32.6" y="70.7">W600_EV BOARD_V1.0</text>
</g>
<text font-size="1.3" fill="#638b3a" x="60.6" y="33.4">SRL</text>
<g font-size="1.2" fill="#0097b7">
<text x="17.9" y="16.3" transform="rotate(90 17.9 16.3)">SW1</text>
<text x="25.1" y="16.6" transform="rotate(90 25.1 16.6)">SW2</text>
<text x="52.5" y="14.4">J1</text>
<text x="21.4" y="21.6" transform="rotate(90 21.4 21.6)">R9</text>
<text x="23" y="20.9" transform="rotate(90 23 20.9)">C18</text>
<text x="30.7" y="23.6" transform="rotate(90 30.7 23.6)">R3</text>
<text x="32.3" y="23.6" transform="rotate(90 32.3 23.6)">C17</text>
<text x="53.9" y="23.7" transform="rotate(90 53.9 23.7)">R17</text>
<text x="20.3" y="27.5">CN6</text>
<text x="37.6" y="25.4" transform="rotate(90 37.6 25.4)">R10</text>
<text x="39.1" y="25.9" transform="rotate(90 39.1 25.9)">R5</text>
<text x="41.3" y="24.4">C16</text>
<text x="51.1" y="28.6" transform="rotate(90 51.1 28.6)">R2</text>
<text x="52.6" y="28.7" transform="rotate(90 52.6 28.7)">R1</text>
<text x="54" y="26.2" transform="rotate(90 54 26.2)">R18</text>
<text x="55.9" y="30.9">R20</text>
<text x="55.9" y="32.2">R19</text>
<text x="59.4" y="42">CN11</text>
<text x="59.5" y="40.5">CN8</text>
<text x="40.5" y="46.7">C1</text>
<text x="49.1" y="42.1" transform="rotate(90 49.1 42.1)">R6</text>
<text x="52.4" y="42" transform="rotate(90 52.4 42)">R7</text>
<text x="27.4" y="49.4">C11</text>
<text x="41.2" y="51">C22</text>
<text x="35" y="60">C14</text>
<text x="35.1" y="58.4" transform="rotate(-45 35.1 58.4)">L1</text>
<text x="36.1" y="57.1" transform="rotate(45 36.1 57.1)">C15</text>
<text x="41.1" y="57.3">C21</text>
<text x="41.1" y="55.7">R12</text>
<text x="17.5" y="63">CN2</text>
<text x="20.2" y="63">CN5</text>
<text x="32.6" y="60.9">R21</text>
<text x="63.2" y="62.5">CN9</text>
<text x="65.9" y="62.5">CN4</text>
<text x="70.8" y="65.7" transform="rotate(90 70.8 65.7)">SW3</text>
<text x="64.2" y="66.2">BOOT</text>
<text x="68" y="67.3" transform="rotate(90 68 67.3)">C24</text>
</g>
<g font-size="1.2" fill="#638b3a">
<text x="27.8" y="13" transform="rotate(90 27.8 13)">POWER ON</text>
<text x="62.6" y="43.1">CN12</text>
</g>
<g font-size="1.2">
<text x="29.7" y="18">D1</text>
<text x="50.8" y="42.1" transform="rotate(90 50.8 42.1)">R4</text>
</g>
<g font-size="1" fill="#0097b7">
<text x="63.5" y="13.8">CN7</text>
<text x="66" y="13.8">CN3</text>
<text x="46.7" y="22.5">C10</text>
<text x="54" y="19.6">R15</text>
<text x="54.2" y="20.6">C3</text>
<text x="56.2" y="23.4">R16</text>
<text x="27.7" y="25.2" transform="rotate(90 27.7 25.2)">R13</text>
<text x="29.1" y="25.2" transform="rotate(90 29.1 25.2)">C23</text>
<text x="30.3" y="52.8" transform="rotate(45 30.3 52.8)">C12</text>
<text x="31.1" y="52.2" transform="rotate(45 31.1 52.2)">C13</text>
<text x="30.3" y="57.9">R22</text>
</g>
<text font-size="1" fill="#638b3a" x="26.4" y="56.1">C2</text>
<text font-size=".7" x="43.5" y="36.5">K1</text>
</svg>
